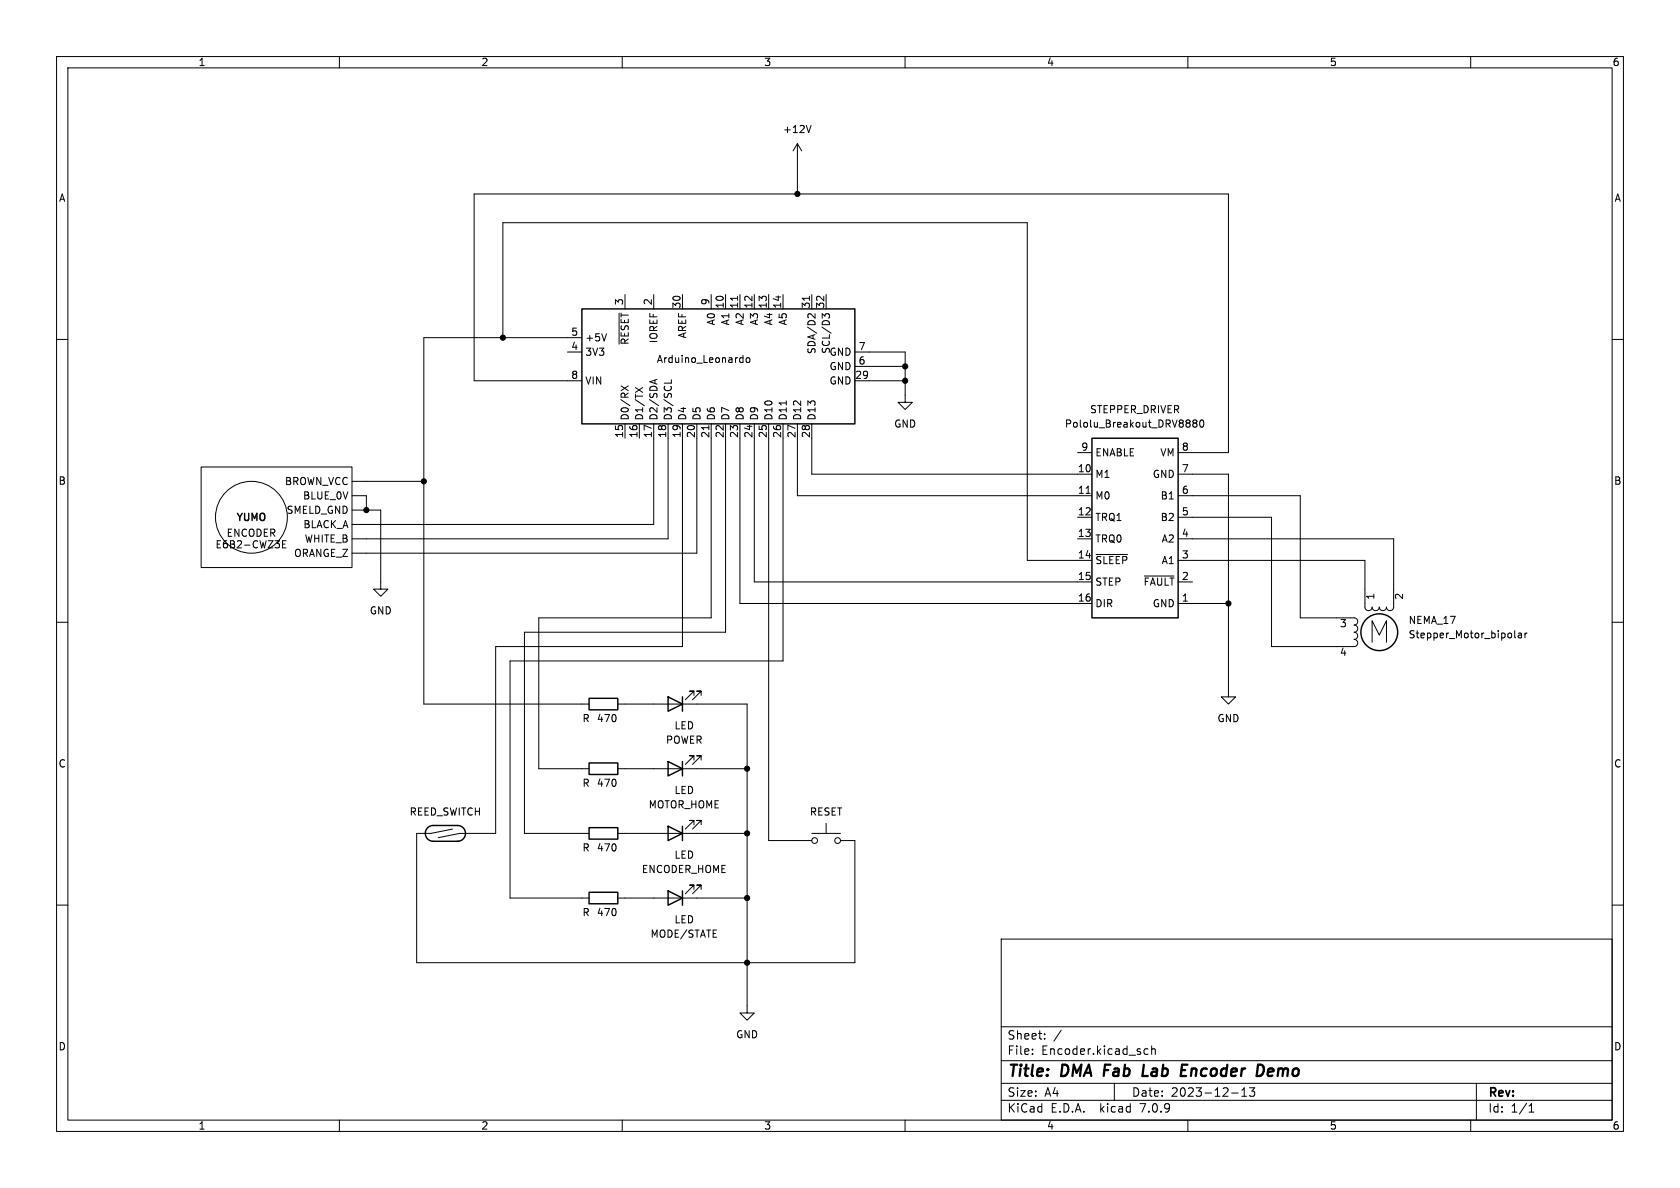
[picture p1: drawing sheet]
<svg xmlns="http://www.w3.org/2000/svg" width="297mm" height="210mm" viewBox="0 0 297 210" stroke-linecap="round" stroke-linejoin="round" font-family="sans-serif">
<g fill="none" stroke="#000" stroke-width=".18">
<path d="M10 10h277v190h-277zM12 12h273v186h-273zM60 10v2M110 10v2M160 10v2M210 10v2M260 10v2M141 25.4l-.8 1.3M141 25.4v8.9M141 25.4l.7 1.3M143.4 22.2l-.4 1.2M10 60h2"/>
<path d="M88.9 59.7v-20.3h92.7v59.7h11.4M102.9 59.7h-28v64.8h29.2M107.2 59l-.4 1.3M109.4 55.3v5.5M110.5 52.1v2.5M115.6 52.1v2.5M120.6 52.1v2.5M125.7 52.1v2.5M128.3 52.1v2.5M130.4 52.4v.7M130.8 52.1v2.5M133.3 52.1v2.5"/>
<path d="M135.9 52.1v2.5M138.4 52.1v2.5M143.1 52.4v.7M143.5 52.1v2.5M144.1 55.5v.7l-.9-.7-.3 .1-.1 .4M146 52.1v2.5M146.6 56.1v-.4l-.2-.2h-.4l-.2 .4-.4-.4v.7M285 60h2M100.3 62.2h2.6M102.9 67.3h-19.1v-33h133.4v45.7h-8.9M109.8 68.2l1.3 .9M110.5 74.9v2.6"/>
<path d="M111.1 68.2l-1.3 .9M112.3 68.5l1.3 .9M113 74.9v2.6M113.6 68.5l-1.3 .9M115.6 74.9v17.8h-53.4M115.8 67.2v.6M116.1 67.1l-1.2 .4M118.1 74.9v20.4h-55.9M118.7 67.1v.6M120.6 74.9v39.4h-33v33h-6.3l-3.8 .8M123.2 74.9v22.9h-61M125.3 75.2v.8"/>
<path d="M125.7 74.9v34.3h-30.5v26.7h8.9M128.3 74.9v36.9h-35.6v35.5h11.4M130.8 74.9v31.8h62.2M131 63.2l.4 .1M131.4 62.8v1.3M131.4 64l-.4 .1M132 63.4l.1-.2 .4 .2 .1 .4-.2 .2-.3 .1-.1-.1zM133.3 74.9v28h59.7M135.9 74.9v73.7h7.6M138.4 74.9v41.9h-48.2v42h13.9M139 70.9v.7M141 74.9v12.7h52"/>
<path d="M143.5 74.9v8.9h49.5M151.1 62.2h8.9v8.9h1.3l-1.3 1.3-1.3-1.3h1.3M151.1 67.3h8.9M151.1 64.8h8.9M210.3 74.4v.3M210.3 74.9v.5M211.1 74.8l-.2-.3 .2-.3h.3l.2 .3-.2 .3M211.1 74.8l-.2 .2v.4l.2 .1 .4-.1 .1-.1v-.3l-.2-.2M211.1 74.8h.3M212.3 74.3l.1-.1a.68 .68 0 0 1 .4 .7 .68 .68 0 0 1-.4 .6 .84 .84 0 0 1-.1-1.2zM35.6 82.6h26.6v17.7h-26.6zM38.4 96.2h.4"/>
<path d="M39 95.6h-.6v1.3h.6M40.1 95.6h-.4a.85 .85 0 0 0 0 1.3l.5-.2v-.4l-.2-.2h-.4l-.1 .2M40.4 94.1h.4M40.8 95.6h.4l.2 .2-.2 .4 .2 .1 .1 .3-.3 .3h-.4zM40.8 96.2h.4M41 93.5h-.6v1.3h.6M42 95.7l.5-.1 .2 .3-.8 1h.8M42.2 93.5v1.3l-.7-1.3v1.3M43.2 96.4h1M43.6 93.7a.6 .6 0 0 0-.9 .4 .6 .6 0 0 0 .6 .7l.3-.1M44.1 93.7l.3-.2a.43 .43 0 0 1 .5 .5v.4a.42 .42 0 0 1-.4 .4 .42 .42 0 0 1-.4-.4zM45.4 93.5a.64 .64 0 0 1 .8 .7 .64 .64 0 0 1-.8 .6z"/>
<path d="M45.5 95.7a.6 .6 0 0 0-.8 .4 .6 .6 0 0 0 .6 .8l.2-.2M46 95.6l.3 1.3 .2-1 .2 1 .4-1.3M46.7 94.1h.4M47.3 93.5h-.6v1.3h.6M47.4 95.6h.9l-.9 1.3h.9M47.9 94.2l.6-.1 .1-.1-.1-.3-.6-.2v1.3M48.2 94.2l.4 .6M48.6 95.6h.8l-.4 .5 .3 .1v.5l-.1 .2-.6-.2M50 96.2h.4M50.6 95.6h-.6v1.3h.6M54.1 94.6l.3 1.2 .2-.9 .2 .9 .4-1.2M55.6 94.6v1.2"/>
<path d="M55.6 95.2h.8M56.4 94.6v1.2M57 94.6v1.2M57.4 94.6h.7M57.8 94.6v1.2M58.5 95.2h.5M59.1 94.6h-.6v1.2h.6M59.4 96h1M60.7 95.2h.4M60.7 94.6h.4l.2 .2-.2 .4 .2 .1 .1 .3-.3 .2h-.4zM62.2 90.2h5.1v13.9h1.3l-1.3 1.3-1.3-1.3h1.3M62.2 87.6h2.6v2.6"/>
<path d="M62.2 85.1h12.7M190.5 91.4h2.5M190.5 95.3h2.5M190.5 80h2.5M192 87.2h.7M193.8 98h5.5M208.3 83.8h8.9v39.4h1.2l-1.2 1.3-1.3-1.3h1.3M208.3 87.6h21.6v21.6h9.5a.64 .64 0 0 1 .6 .7 .64 .64 0 0 1-.6 .6 .64 .64 0 0 1 .6 .6 .64 .64 0 0 1-.6 .7 .64 .64 0 0 1 .6 .6 .64 .64 0 0 1-.6 .6 .64 .64 0 0 1 .6 .7 .64 .64 0 0 1-.6 .6h-14.6v-22.9h-16.5M208.3 95.3h38.1v12a.64 .64 0 0 1-.7 .6 .64 .64 0 0 1-.6-.6 .64 .64 0 0 1-.6 .6 .64 .64 0 0 1-.7-.6 .64 .64 0 0 1-.6 .6 .64 .64 0 0 1-.6-.6 .64 .64 0 0 1-.7 .6 .64 .64 0 0 1-.6-.6v-8.2h-33M10 110h2M202.3 101.8h5.2M208.3 106.7h8.9"/>
<path d="M208.3 102.9h2.5M242.6 113.5v-3.8l1.2 2.6 1.3-2.6v3.8M267.8 111.5v1.1l.2 .2M268.4 112h.5l.1 .8M269 112.2l-.4 .1-.2 .2 .2 .3 .4-.1M269.6 111.9v.9M270 111.9l-.4 .3M285 110h2M109.2 124.5h22.9v54.6h1.2l-1.2 1.2-1.3-1.2h1.3M109.2 135.9h22.9M122.7 134.4v-.8h-.8h.8l-1.5 1.5M122.7 122.9v-.7h-.8h.8l-1.5 1.5"/>
<path d="M124 134.4v-.8h-.8h.8l-1.6 1.5M124 122.9v-.7h-.8h.8l-1.6 1.5M10 160h2M80 146.6l-3.8 .7h-2.5v22.9h77.4v-21.6h-2.5M109.2 147.3h22.9M109.2 158.8h22.9M122.7 145.8v-.8h-.8h.8l-1.5 1.6M122.7 157.2v-.7h-.8h.8l-1.5 1.5M124 145.8v-.8h-.8h.8l-1.6 1.6M124 157.2v-.7h-.8h.8l-1.6 1.5M143.5 147.3h5.1M146 145.5v1.8"/>
<path d="M285 160h2M177 166h108v32h-108zM60 198v2M110 198v2M160 198v2M177 194.5h108M177 191.5h108M177 187.5h108M177 181.5h108M182.5 186.3v.1M182.5 185.5v.1M184.7 183.6v.1"/>
<path d="M184.7 182.8v.1M187.6 182.1l-1.3 2M197 191.5v3M202.3 186.3l.2 .1 .5-.1M203 185.5l-.5-.1-.2 .1M203.6 185.5l.2-.1 .4 .1v.9M203.6 184.9v1.5M210 198v2M217.7 193.2h1.2M219.5 193.8h.9M219.5 192.7l.5-.4v1.5M220.9 192.3h.9l-.5 .6 .4 .1v.7l-.2 .1h-.4l-.2-.1"/>
<path d="M260 198v2M261 191.5v6.5M270.3 196.6h.9M270.3 195.5l.4-.4v1.5"/>
<circle cx="44.4" cy="91.4" r="6.3"/>
<circle cx="144" cy="148.6" r=".51"/>
<circle cx="148.1" cy="148.6" r=".51"/>
</g>
<path d="M195.4 188.2l-.3 2M202.2 188.2l-.2 2h.9M208.7 190.2h1M209 188.2h.9M224.9 188.9l-.6 .1-.2 .9 .2 .3h.4M225.1 189.4l-1 .1" fill="none" stroke="#000" stroke-width=".4"/>
<g fill="none" stroke="#000" stroke-width=".25">
<path d="M102.9 54.6h48.2v20.3h-48.2zM193 77.5h15.3v31.7h-15.3zM104.1 134.9h5.1v2h-5.1zM104.1 123.4h5.1v2.1h-5.1zM118.1 134.6l2.5 1.3-2.5 1.3zM118.1 123.2l2.5 1.3-2.5 1.2zM120.6 123.2v2.5M120.6 134.6v2.6M80.9 148.7a1.4 1.4 0 0 0 1.4-1.4 1.4 1.4 0 0 0-1.4-1.4h-4.3a1.4 1.4 0 0 0-1.4 1.4 1.4 1.4 0 0 0 1.4 1.4h4.4M104.1 146.3h5.1v2h-5.1zM104.1 157.7h5.1v2.1h-5.1zM118.1 146.1l2.5 1.2-2.5 1.3z"/>
<path d="M118.1 157.5l2.5 1.3-2.5 1.2zM120.6 146.1v2.5M120.6 157.5v2.5"/>
<circle cx="243.8" cy="111.8" r="3.3"/>
</g>
<g fill="#000" stroke="#000" stroke-width=".18">
<circle cx="141" cy="34.3" r=".46"/>
<circle cx="88.9" cy="59.7" r=".46"/>
<circle cx="160" cy="67.3" r=".46"/>
<circle cx="160" cy="64.8" r=".46"/>
<circle cx="64.8" cy="90.2" r=".46"/>
<circle cx="74.9" cy="85.1" r=".46"/>
<circle cx="217.2" cy="106.7" r=".46"/>
<circle cx="132.1" cy="135.9" r=".46"/>
<circle cx="132.1" cy="158.8" r=".46"/>
<circle cx="132.1" cy="147.3" r=".46"/>
<circle cx="132.1" cy="170.2" r=".46"/>
</g>
<g font-size="2.8">
<text x="178" y="190.9">Title:</text>
<text x="187.7" y="190.9">DMA</text>
<text x="196" y="190.9">Fab</text>
<text x="203.6" y="190.9">Lab</text>
<text x="211.2" y="190.9">Encoder</text>
<text x="225.4" y="190.9">Demo</text>
</g>
<g font-size="2.1">
<text x="178" y="184">Sheet:</text>
<text x="178" y="186.7">File:</text>
<text x="184.1" y="186.7">Encoder.kicad_sch</text>
<text x="178" y="196.9">KiCad</text>
<text x="178" y="194.1">Size:</text>
<text x="184.7" y="194.1">A4</text>
<text x="185.7" y="196.9">E.D.A.</text>
<text x="194.6" y="196.9">kicad</text>
<text x="200" y="194.1">Date:</text>
<text x="201.8" y="196.9">7.0.9</text>
<text x="207" y="194.1">2023-12-13</text>
<text x="263" y="194.3">Rev:</text>
<text x="263" y="196.9">Id:</text>
<text x="267.1" y="196.9">1/1</text>
</g>
<g font-size="1.8">
<text x="35" y="11.9">1</text>
<text x="85" y="11.9">2</text>
<text x="135" y="11.9">3</text>
<text x="185" y="11.9">4</text>
<text x="235" y="11.9">5</text>
<text x="285" y="11.9">6</text>
<text x="138.3" y="23.7">+12V</text>
<text x="10.3" y="35.9">A</text>
<text x="285.3" y="35.9">A</text>
<text x="100.9" y="59.4">5</text>
<text x="110.2" y="54" transform="rotate(-90 110.2 54)">3</text>
<text x="115.3" y="54" transform="rotate(-90 115.3 54)">2</text>
<text x="120.4" y="54.7" transform="rotate(-90 120.4 54.7)">30</text>
<text x="121.5" y="59.9" transform="rotate(-90 121.5 59.9)">AREF</text>
<text x="125.5" y="54" transform="rotate(-90 125.5 54)">9</text>
<text x="126.6" y="57.6" transform="rotate(-90 126.6 57.6)">A0</text>
<text x="128" y="54.7" transform="rotate(-90 128 54.7)">10</text>
<text x="129.1" y="57.6" transform="rotate(-90 129.1 57.6)">A1</text>
<text x="130.6" y="54.7" transform="rotate(-90 130.6 54.7)">11</text>
<text x="131.7" y="57.6" transform="rotate(-90 131.7 57.6)">A2</text>
<text x="133.1" y="54.7" transform="rotate(-90 133.1 54.7)">12</text>
<text x="134.2" y="57.6" transform="rotate(-90 134.2 57.6)">A3</text>
<text x="135.6" y="54.7" transform="rotate(-90 135.6 54.7)">13</text>
<text x="136.8" y="57.6" transform="rotate(-90 136.8 57.6)">A4</text>
<text x="138.2" y="54.7" transform="rotate(-90 138.2 54.7)">14</text>
<text x="139.3" y="57.6" transform="rotate(-90 139.3 57.6)">A5</text>
<text x="143.3" y="54.7" transform="rotate(-90 143.3 54.7)">31</text>
<text x="145.8" y="54.7" transform="rotate(-90 145.8 54.7)">32</text>
<text x="100.9" y="62">4</text>
<text x="103.4" y="63.1">3V3</text>
<text x="103.4" y="60.6">+5V</text>
<text x="111.4" y="61.1" transform="rotate(-90 111.4 61.1)">~{RESET}</text>
<text x="116" y="64.4">Arduino_Leonardo</text>
<text x="116.4" y="60.8" transform="rotate(-90 116.4 60.8)">IOREF</text>
<text x="144.4" y="62.7" transform="rotate(-90 144.4 62.7)">SDA/D2</text>
<text x="146.5" y="65.6">GND</text>
<text x="146.5" y="63.1">GND</text>
<text x="146.9" y="62.6" transform="rotate(-90 146.9 62.6)">SCL/D3</text>
<text x="151.7" y="64.5">6</text>
<text x="151.7" y="62">7</text>
<text x="100.9" y="67.1">8</text>
<text x="103.4" y="68.2">VIN</text>
<text x="146.5" y="68.2">GND</text>
<text x="151.1" y="67.1">29</text>
<text x="110.2" y="77.5" transform="rotate(-90 110.2 77.5)">15</text>
<text x="111.4" y="74.4" transform="rotate(-90 111.4 74.4)">D0/RX</text>
<text x="112.8" y="77.5" transform="rotate(-90 112.8 77.5)">16</text>
<text x="113.9" y="74.4" transform="rotate(-90 113.9 74.4)">D1/TX</text>
<text x="115.3" y="77.5" transform="rotate(-90 115.3 77.5)">17</text>
<text x="116.4" y="74.4" transform="rotate(-90 116.4 74.4)">D2/SDA</text>
<text x="117.9" y="77.5" transform="rotate(-90 117.9 77.5)">18</text>
<text x="119" y="74.4" transform="rotate(-90 119 74.4)">D3/SCL</text>
<text x="120.4" y="77.5" transform="rotate(-90 120.4 77.5)">19</text>
<text x="121.5" y="74.4" transform="rotate(-90 121.5 74.4)">D4</text>
<text x="122.9" y="77.5" transform="rotate(-90 122.9 77.5)">20</text>
<text x="124.1" y="74.4" transform="rotate(-90 124.1 74.4)">D5</text>
<text x="125.5" y="77.5" transform="rotate(-90 125.5 77.5)">21</text>
<text x="126.6" y="74.4" transform="rotate(-90 126.6 74.4)">D6</text>
<text x="128" y="77.5" transform="rotate(-90 128 77.5)">22</text>
<text x="129.1" y="74.4" transform="rotate(-90 129.1 74.4)">D7</text>
<text x="130.6" y="77.5" transform="rotate(-90 130.6 77.5)">23</text>
<text x="131.7" y="74.4" transform="rotate(-90 131.7 74.4)">D8</text>
<text x="133.1" y="77.5" transform="rotate(-90 133.1 77.5)">24</text>
<text x="134.2" y="74.4" transform="rotate(-90 134.2 74.4)">D9</text>
<text x="135.6" y="77.5" transform="rotate(-90 135.6 77.5)">25</text>
<text x="136.8" y="74.4" transform="rotate(-90 136.8 74.4)">D10</text>
<text x="138.2" y="77.5" transform="rotate(-90 138.2 77.5)">26</text>
<text x="139.3" y="74.4" transform="rotate(-90 139.3 74.4)">D11</text>
<text x="140.7" y="77.5" transform="rotate(-90 140.7 77.5)">27</text>
<text x="141.8" y="74.4" transform="rotate(-90 141.8 74.4)">D12</text>
<text x="143.3" y="77.5" transform="rotate(-90 143.3 77.5)">28</text>
<text x="144.4" y="74.4" transform="rotate(-90 144.4 74.4)">D13</text>
<text x="158" y="75.8">GND</text>
<text x="188.2" y="75.8">Pololu_Breakout_DRV8880</text>
<text x="192.6" y="73.3">STEPPER_DRIVER</text>
<text x="190.5" y="83.6">10</text>
<text x="191.1" y="79.8">9</text>
<text x="193.5" y="80.9">ENABLE</text>
<text x="205" y="80.9">VM</text>
<text x="208.8" y="83.6">7</text>
<text x="208.8" y="79.8">8</text>
<text x="10.3" y="85.9">B</text>
<text x="50.3" y="86">BROWN_VCC</text>
<text x="53.5" y="88.5">BLUE_0V</text>
<text x="190.5" y="87.4">11</text>
<text x="193.5" y="84.7">M1</text>
<text x="193.5" y="88.5">M0</text>
<text x="203.7" y="84.7">GND</text>
<text x="205.1" y="88.5">B1</text>
<text x="208.8" y="87.4">6</text>
<text x="285.3" y="85.9">B</text>
<text x="41.6" y="92.5">YUMO</text>
<text x="50.6" y="91">SMELD_GND</text>
<text x="53.5" y="93.6">BLACK_A</text>
<text x="190.5" y="91.2">12</text>
<text x="190.5" y="95">13</text>
<text x="193.5" y="92.3">TRQ1</text>
<text x="205.1" y="92.3">B2</text>
<text x="208.8" y="95">4</text>
<text x="208.8" y="91.2">5</text>
<text x="51.9" y="98.7">ORANGE_Z</text>
<text x="190.5" y="98.8">14</text>
<text x="193.5" y="96.1">TRQ0</text>
<text x="193.5" y="99.9">~{SLEEP}</text>
<text x="205.3" y="99.9">A1</text>
<text x="205.3" y="96.1">A2</text>
<text x="208.8" y="98.8">3</text>
<text x="190.5" y="102.6">15</text>
<text x="190.5" y="106.4">16</text>
<text x="193.5" y="103.7">STEP</text>
<text x="193.5" y="107.5">DIR</text>
<text x="202.1" y="103.7">~{FAULT}</text>
<text x="203.7" y="107.5">GND</text>
<text x="208.8" y="106.4">1</text>
<text x="208.8" y="102.6">2</text>
<text x="243.3" y="106.1" transform="rotate(-90 243.3 106.1)">1</text>
<text x="248.4" y="106.1" transform="rotate(-90 248.4 106.1)">2</text>
<text x="65.3" y="108.8">GND</text>
<text x="236.8" y="111.2">3</text>
<text x="248.9" y="110.5">NEMA_17</text>
<text x="248.9" y="113">Stepper_Motor_bipolar</text>
<text x="236.8" y="116.3">4</text>
<text x="102.9" y="127.9">R</text>
<text x="105.4" y="127.9">470</text>
<text x="117.6" y="131.7">POWER</text>
<text x="119.1" y="129.1">LED</text>
<text x="215.1" y="127.9">GND</text>
<text x="10.3" y="135.9">C</text>
<text x="285.3" y="135.9">C</text>
<text x="102.9" y="139.3">R</text>
<text x="105.4" y="139.3">470</text>
<text x="114.6" y="143.1">MOTOR_HOME</text>
<text x="119.1" y="140.6">LED</text>
<text x="72.3" y="144.4">REED_SWITCH</text>
<text x="143.1" y="144.4">RESET</text>
<text x="102.9" y="150.7">R</text>
<text x="105.4" y="150.7">470</text>
<text x="113.4" y="154.5">ENCODER_HOME</text>
<text x="119.1" y="152">LED</text>
<text x="102.9" y="162.2">R</text>
<text x="105.4" y="162.2">470</text>
<text x="114.9" y="166">MODE/STATE</text>
<text x="119.1" y="163.4">LED</text>
<text x="10.3" y="185.9">D</text>
<text x="130" y="183.7">GND</text>
<text x="285.3" y="185.9">D</text>
<text x="35" y="199.9">1</text>
<text x="85" y="199.9">2</text>
<text x="135" y="199.9">3</text>
<text x="185" y="199.9">4</text>
<text x="235" y="199.9">5</text>
<text x="285" y="199.9">6</text>
</g>
</svg>
